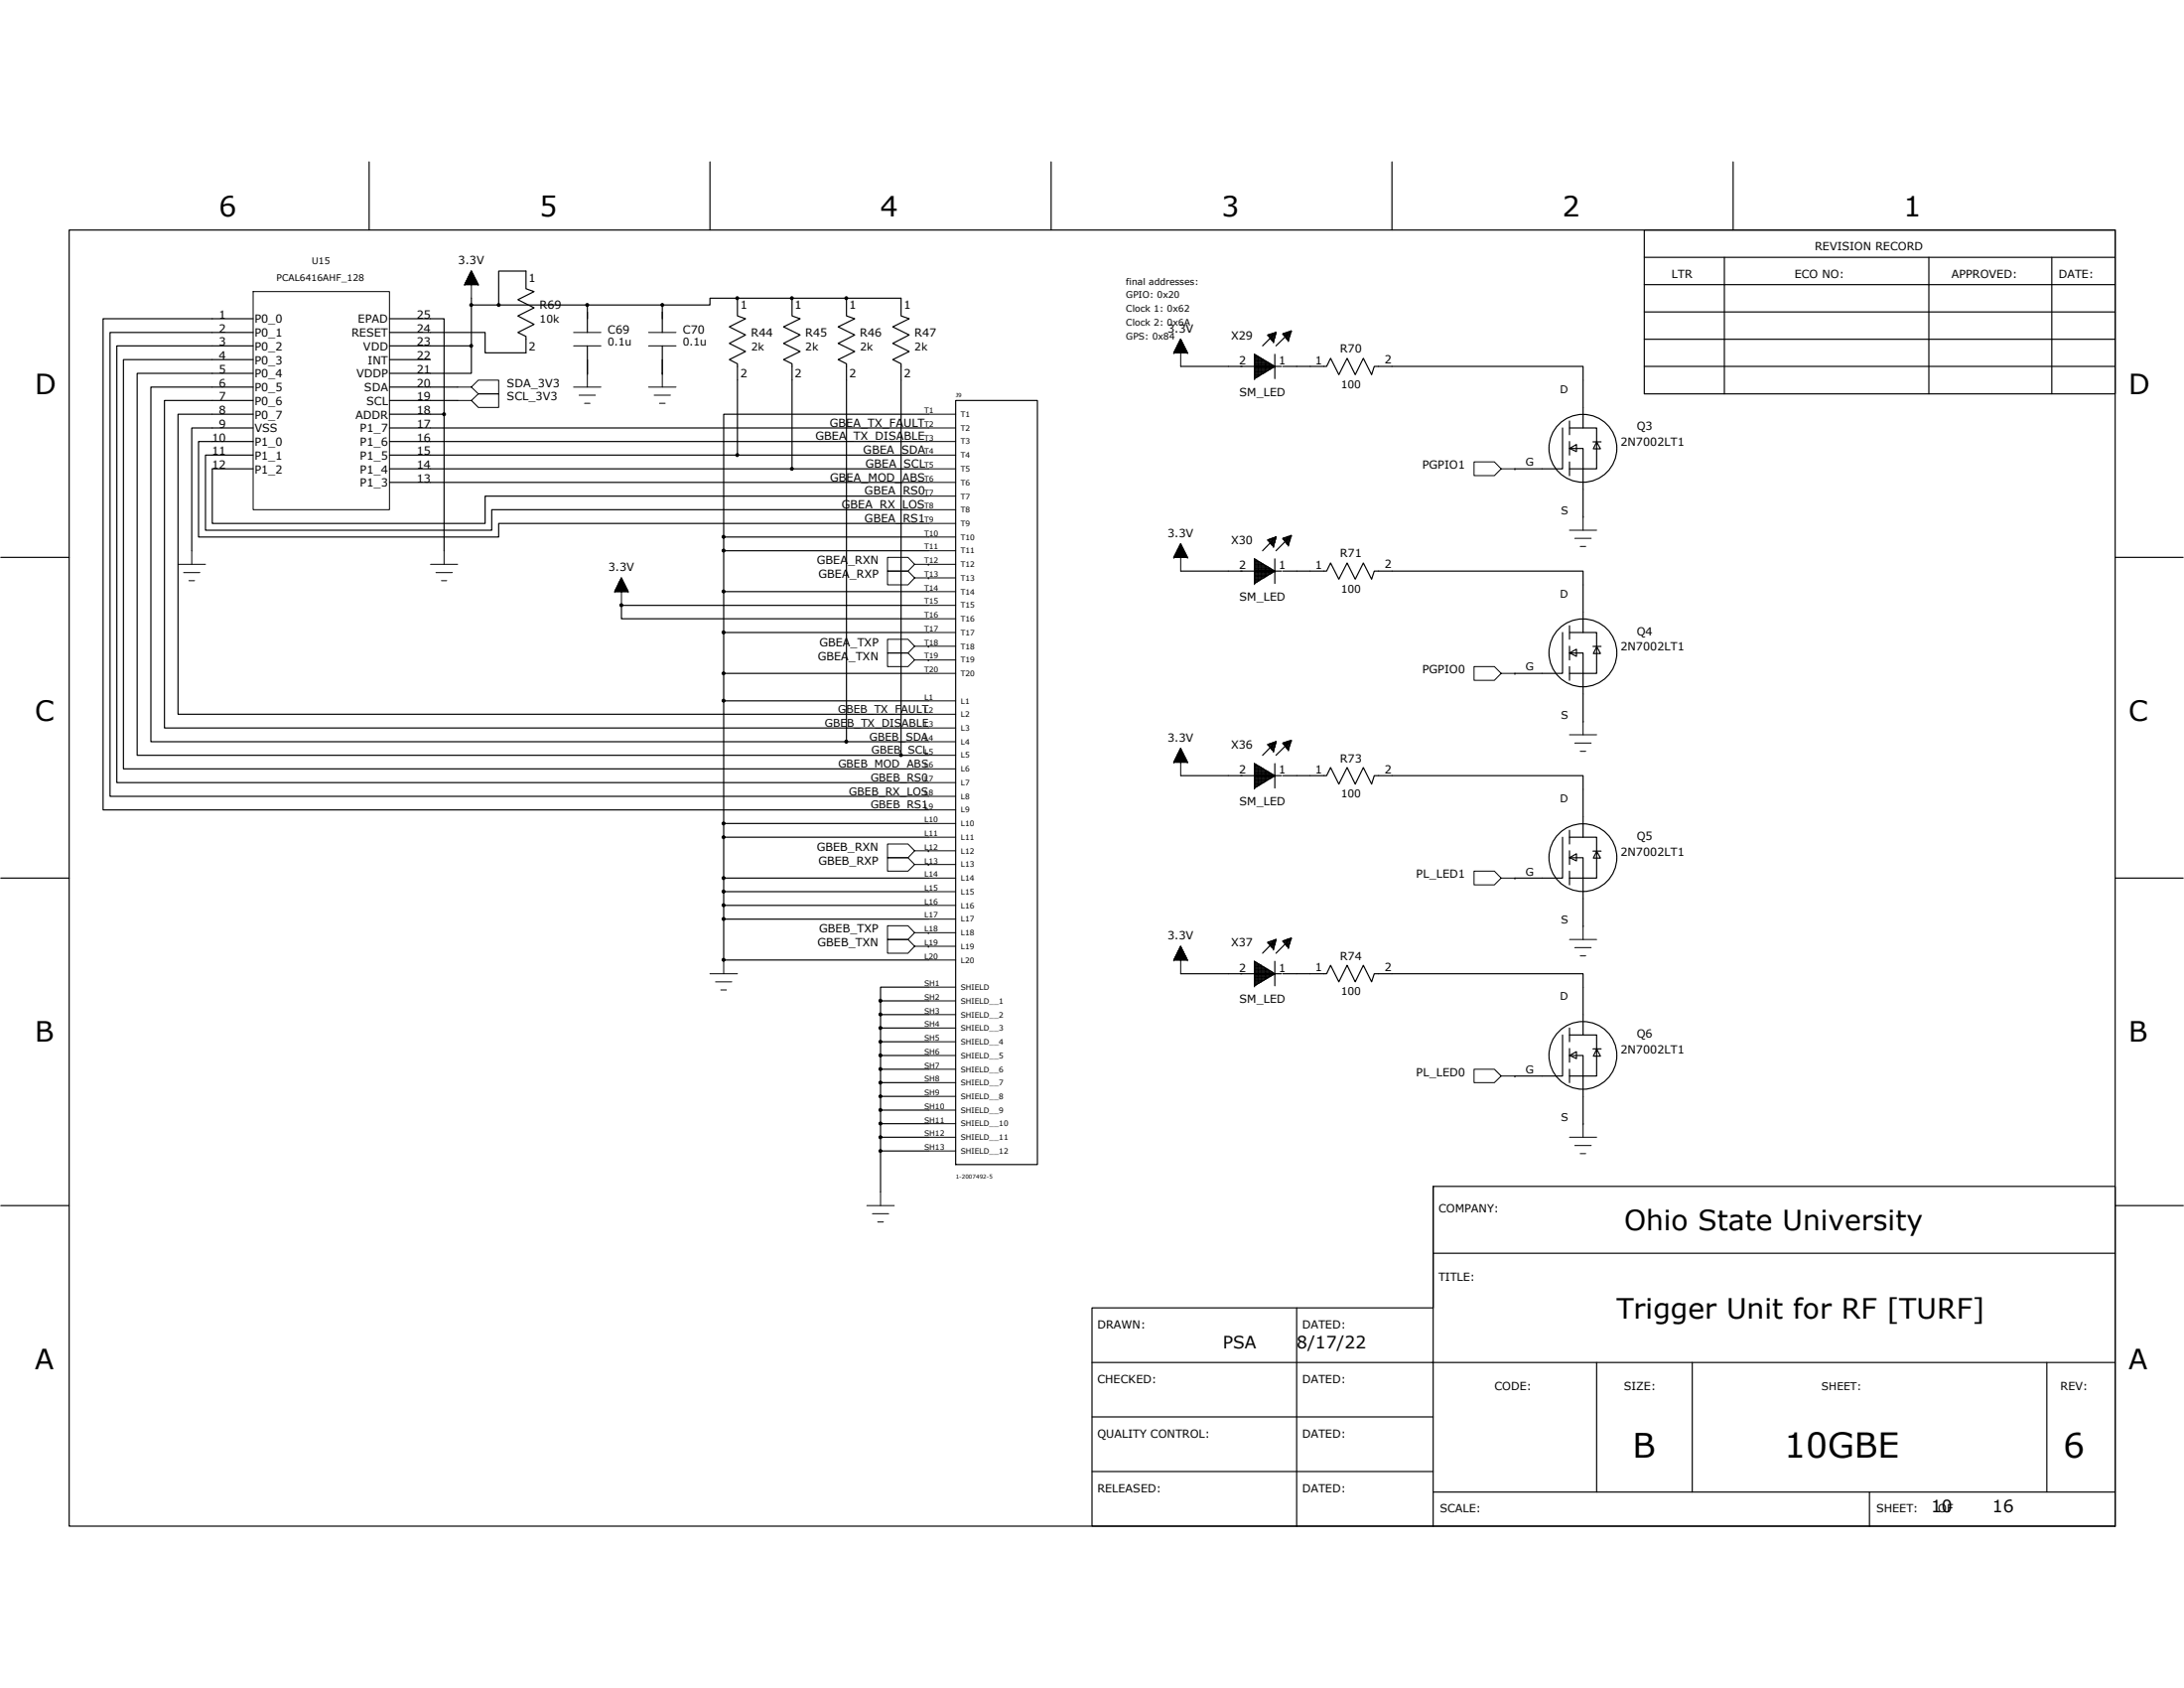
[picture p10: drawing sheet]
<svg xmlns="http://www.w3.org/2000/svg" width="279mm" height="216mm" viewBox="0 0 279 216" stroke-linecap="round" stroke-linejoin="round" font-family="sans-serif">
<g fill="none" stroke="#000" stroke-width=".15">
<path d="M8.8 29.4h261.8v165.8h-261.8zM47.2 20.7v8.7M60.3 39h3.5v-4.3h3.5v2.2l1 .4-2 1 2 1.1-2 1 2 1.1-2 1 1 .5v2.1h-5.2v-2.6h-12.3M60.3 39v8.8h-10.5M60.3 38.1v.9M63.8 39h11.3M75.1 39v3.5M75.1 39h15.7v-.9h24.5v2.3l1 .4-2.1 1 2.1 1-2.1 1.1 2.1 1.1-2.1 1 1.1 .5v50.1h3.5M75.1 39h.1M84.7 39v3.5M90.8 20.7v8.7M94.3 38.1v2.3l1.1 .4-2.1 1 2.1 1-2.1 1.1 2.1 1.1-2.1 1 1 .5v11.7h-44.5"/>
<path d="M101.3 38.1v2.3l1.1 .4-2.2 1 2.2 1-2.2 1.1 2.2 1.1-2.2 1 1.1 .5v13.5h-51.5M108.3 38.1v2.3l1 .4-2.1 1 2.1 1-2.1 1.1 2.1 1.1-2.1 1 1.1 .5v48.4h10.5M134.5 20.7v8.7M178.1 20.7v8.7M210.4 32.9h60.2M210.4 36.4h60.2M210.4 39.9h60.2M210.4 29.4h60.2v21h-60.2zM220.6 32.9v17.5M221.7 20.7v8.7M246.8 32.9v17.5M262.5 32.9v17.5"/>
<path d="M32.4 54.7h-7.9v15.7M32.4 58.2h-6.1v9.6h36.6v-2.6h55.9M32.4 56.5h-7v12.2h38.4v-1.7h55M32.4 53h-9.6v38.4h96M32.4 60h-5.2v7h34.9v-3.5h56.7M32.4 51.2h-11.4v41.9h97.8M32.4 49.5h-13.1v45.4h89M32.4 47.8h-14.9v48.8h97.8M32.4 46h-16.6v52.3h103M32.4 44.2h-17.5v55.9h103.9M32.4 42.5h-18.3v59.4h104.7M32.4 40.8h-19.2v62.8h105.6"/>
<path d="M49.8 40.8h7v29.6M49.8 44.2h10.5M49.8 46h5.3M49.8 49.5h8.7M49.8 51.2h8.7M49.8 53h7M49.8 54.7h69M49.8 56.5h69M75.1 44.2v3.6M75.1 47.8h.1M84.7 44.2v3.6M84.7 47.8h.1"/>
<path d="M94.3 58.2h24.5M101.3 60h17.5M118.8 53h-26.2v15.7M122.3 51.2h10.4v97.7h-10.4zM160.5 46.9h2.6l-2.6 1.5zM160.5 48.4h.1M160.5 47.8h1.1M160.5 48.3h.3M160.5 48.1h.6M160.5 47.6h1.4M160.5 47.2h2M160.5 47h2.3"/>
<path d="M160.5 46.9v-1.6l2.6 1.6h-2.6h2.6M160.5 45.3h.1M160.5 46h1.1M160.5 45.8h.8v2.1h-.8M160.5 46.4h1.7v1h-1.7M160.5 45.3v3.1M160.5 46.7h2.3M160.5 46.5h2M160.5 46.2h1.4M160.5 45.6h.5M160.5 45.5h.3M160.6 45.4v2.9"/>
<path d="M160.8 45.5v2.7M161 45.6v2.5M161.2 45.7v2.3M161.5 45.9v1.9M161.7 46.1v1.6M161.9 46.1v1.5M162 46.2v1.3M162.2 42.8h.1M162.2 42.8h1M162.3 43h.8M162.4 46.5v.8M162.4 42.8v.3"/>
<path d="M162.5 43.2h.6M162.6 46.6v.6M162.6 42.7v.6M162.6 43.4h.4M162.7 46.7v.4M162.9 43.7h.1M162.9 46.8v.2M162.9 42.6v1.1M163.1 45.3v3.1M163.1 46.9h.1M163.1 42.5v.7M163.2 42.7h-.5v.9h.3"/>
<path d="M163.2 42.5h.1M163.2 42.5l-.3 1.2-.7-.9 1-.3-1.7 1.7M164 46.9h-13M164.1 42.7l1.1-.4-.4 1.3zM164.1 42.7h.1M164.1 42.7h1M164.1 46.9h5.6l.5-1.1 1.1 2.1 1-2.1 1.1 2.1 1-2.1 1.1 2.1 .3-1h26.7v7.8M164.2 42.8h.9M164.3 42.6v.3M164.5 42.5v.7M164.5 43.2h.4M164.8 43.6h.1"/>
<path d="M164.8 42.4v1.2M165 42.5l-1.8 1.7M165 42.4v.6h-.6M165.1 42.5h-.5v.9h.3M165.2 42.3h.1M193.8 60h.1M199.9 54.7v5.3h-6.1M200.8 54.7h3.5v5.3h-3.5M200.8 53.8v1.8M200.8 56.5v1.7M200.8 59.1v1.7M200.8 57.4l.9 .4v-.9l-.9 .5h1.7v8.7"/>
<path d="M203.8 56.5h1M204.3 56.5l.4 .9h-.9l.5-.8M210.4 43.4h60.2M210.4 46.9h60.2M.1 71.3h8.7M49.8 61.7h69M92.6 70.4h26.2M118.8 68.7h-26.2v7M118.8 75.7h-26.2v5.2M118.8 77.4h-39.3v1.7h39.3M118.8 72.2h.1M118.8 73.9h.1"/>
<path d="M160.5 73h2.6l-2.6 1.6zM160.5 74.6h.1M160.5 74.4h.3M160.5 74.3h.6M160.5 73.9h1.1M160.5 73.7h1.4M160.5 73.4h2M160.5 73.2h2.3M160.5 73v-1.5l2.6 1.5h-2.6h2.6M160.5 71.5h.1M160.5 71.5v3.1M160.5 72h.8v2.1h-.8"/>
<path d="M160.5 72.5h1.7v1.1h-1.7M160.5 72.9h2.3M160.5 72.7h2M160.5 72.4h1.4M160.5 72.2h1.1M160.5 71.8h.5M160.5 71.6h.3M160.6 71.6v2.9M160.8 71.7v2.7M161 71.8v2.5M161.2 71.9v2.3M161.5 72.1v1.9"/>
<path d="M161.7 72.2v1.7M161.9 72.3v1.5M162 72.4v1.3M162.2 69h.1M162.2 69h1M162.3 69.2h.8M162.4 72.6v.8M162.4 69v.3M162.5 69.4h.6M162.6 72.7v.7M162.6 68.9v.6M162.6 69.6h.4"/>
<path d="M162.7 72.9v.4M162.9 69.9h.1M162.9 72.9v.3M162.9 68.8v1.1M163.1 71.5v3.1M163.1 73h.1M163.1 68.7v.6M163.2 68.9h-.5v.8h.3M163.2 68.7h.1M163.2 68.7l-.3 1.2-.7-.9 1-.3-1.7 1.7M164 73h-13M164.1 68.9l1.1-.4-.4 1.2z"/>
<path d="M164.1 68.9h.1M164.1 68.9h1M164.1 73h5.6l.5-1 1.1 2.1 1-2.1 1.1 2.1 1-2.1 1.1 2.1 .3-1.1h26.7v7.9M164.2 69h.9M164.3 68.8v.3M164.4 69.2h.6M164.5 68.7v.6M164.5 69.4h.4M164.8 69.7h.1M164.8 68.6v1.1M165 68.7l-1.8 1.7M165 68.6v.6"/>
<path d="M165.1 68.7h-.5v.9h.3M165.2 68.5h.1M202.5 66.1h.1M270.6 71.3h8.7M118.8 89.6h-26.2v15.7M118.8 80.9h-26.2v5.2M118.8 86.1h-26.2v3.5M118.8 84.4h.1M118.8 82.7h.1M160.5 99.2h2.6l-2.6 1.6zM160.5 99.9h1.4M160.5 99.6h2"/>
<path d="M160.5 99.4h2.3M160.5 99.2v-1.5l2.6 1.5h-2.6h2.6M160.5 97.7h.1M160.5 97.7v3.1M160.5 98.2h.8v2.1h-.8M160.5 98.5h1.4v1.4M160.5 98.7h1.7v1h-1.7M160.5 99.1h2.3M160.5 98.9h2M160.5 98.3h1.1M160.5 98h.5M160.5 97.8h.3"/>
<path d="M160.6 97.8v2.9M160.8 97.9v2.7M161 98v2.5M161.2 98.1v2.3M161.5 98.3v1.9M161.7 98.4v1.7M162 98.6v1.2M162.2 95.2h.1M162.2 95.2h1M162.3 95.4h.8M162.4 98.8v.9M162.4 95.1v.4"/>
<path d="M162.6 98.9v.6M162.6 95.1v.6M162.6 95.7h.4M162.7 99v.4M162.9 96.1h.1M162.9 99.1v.2M162.9 95v1.1M163.1 97.7v3.1M163.1 99.2h.1M163.1 94.9v.6h-.6M163.2 95h-.5v.9h.3M163.2 94.9h.1"/>
<path d="M163.2 94.9l-.3 1.2-.7-.9 1-.3-1.7 1.7M164 99.2h-13M164.1 95l1.1-.3-.4 1.2zM164.1 95h.1M164.1 95h1M164.1 99.2h5.6l.5-1 1.1 2.1 1-2.1 1.1 2.1 1-2.1 1.1 2.1 .3-1.1h26.7v7.9M164.2 95.2h.9M164.3 95v.3M164.4 95.4h.6M164.5 94.9v.6h.4M164.8 95.9h.1M164.8 94.8v1.1"/>
<path d="M165 94.9l-1.8 1.7M165 94.7v.7M165.1 94.9h-.5v.8h.3M165.2 94.7h.1M193.8 86.1h.1M199.9 80.9v5.2h-6.1M200.8 80.9h3.5v5.2h-3.5M200.8 80v1.8M200.8 82.7v1.7M200.8 85.3v1.7M200.8 83.5l.9 .4v-.9l-.9 .5h1.7v8.7M202.5 92.2h.1"/>
<path d="M203.8 82.7h1M204.3 82.7l.4 .9h-.9l.5-.8M.1 112.3h8.7M92.6 105.3v1.8M92.6 105.3h26.2M92.6 115.8h26.2M118.8 107.1h-26.2v5.2M118.8 112.3h-26.2v1.7M118.8 114h-26.2v3.6M118.8 117.6h-26.2v5.2h26.2M118.8 108.8h.1M118.8 110.6h.1"/>
<path d="M118.8 119.3h.1M160.5 100.8h.1M160.5 100.6h.3M160.5 100.5h.6M160.5 100.1h1.1M165.2 120h.1M193.8 112.3h.1M199.9 107.1v5.2h-6.1M200.8 107.1h3.5v5.2h-3.5M200.8 106.2v1.8M200.8 108.8v1.8M200.8 111.4v1.8"/>
<path d="M200.8 109.7l.9 .4v-.9l-.9 .5h1.7v8.7M202.5 118.4h.1M203.8 108.9h1M204.3 108.9l.4 .8h-.9l.5-.8M270.6 112.3h8.7M118.8 126.3h-6.2v1.7M118.8 138.5h-6.2v1.7M118.8 136.8h-6.2v1.7M118.8 135h-6.2v1.8M118.8 133.2h-6.2v1.8M118.8 131.5h-6.2v1.7M118.8 129.8h-6.2v1.7"/>
<path d="M118.8 128h-6.2v1.8M118.8 121h.1M160.5 124.5h2.6l-2.6 1.6zM160.5 126.1h.1M160.5 125.9h.3M160.5 125.8h.6M160.5 125.4h1.1M160.5 125.2h1.4M160.5 124.9h2M160.5 124.7h2.3M160.5 124.5v-1.5l2.6 1.5h-2.6h2.6M160.5 123h.1"/>
<path d="M160.5 123v3.1M160.5 123.5h.8v2.1h-.8M160.5 124h1.7v1.1h-1.7M160.5 124.4h2.3M160.5 124.2h2M160.5 123.8h1.4M160.5 123.7h1.1M160.5 123.3h.5M160.5 123.1h.3M160.6 123.1v2.9M160.8 123.2v2.7M161 123.3v2.5"/>
<path d="M161.2 123.4v2.3M161.5 123.6v1.9M161.7 123.7v1.7M161.9 123.8v1.4M162 123.9v1.2M162.2 120.5h.1M162.2 120.5h1M162.3 120.7h.8M162.4 124.1v.8M162.4 120.4v.4M162.5 120.9h.6M162.6 124.2v.6"/>
<path d="M162.6 120.4v.6M162.6 121h.4M162.7 124.3v.4M162.9 121.4h.1M162.9 124.4v.2M162.9 120.3v1.1M163.1 123v3.1M163.1 124.5h.1M163.1 120.2v.6M163.2 120.4h-.5v.8h.3M163.2 120.2h.1M163.2 120.2l-.3 1.2-.7-.9 1-.3-1.7 1.7"/>
<path d="M164 124.5h-13M164.1 120.4l1.1-.4-.4 1.2zM164.1 120.4h.1M164.1 120.4h1M164.1 124.5h5.6l.5-1 1.1 2.1 1-2.1 1.1 2.1 1-2.1 1.1 2.1 .3-1.1h26.7v7.9M164.2 120.5h.9M164.3 120.3v.3M164.4 120.7h.6M164.5 120.2v.6M164.5 120.9h.4M164.8 121.2h.1M164.8 120.1v1.1"/>
<path d="M165 120.2l-1.8 1.7M165 120v.6M165.1 120.2h-.5v.8h.3M193.8 137.6h.1M199.9 132.4v5.2h-6.1M200.8 132.4h3.5v5.2h-3.5M200.8 131.5v1.7M200.8 134.1v1.8M200.8 136.8v1.7M200.8 135l.9 .4v-.9l-.9 .5h1.7v8.7M203.8 134.2h1M204.3 134.2l.4 .9h-.9l.5-.9"/>
<path d="M.1 154.2h8.7M118.8 147.2h-6.2v5.2M118.8 145.5h-6.2v1.7M118.8 143.7h-6.2v1.8M118.8 142h-6.2v1.7M118.8 140.2h-6.2v1.8M183.3 151.7v43.5M202.5 143.7h.1M270.6 154.2h8.7M139.7 167.3h43.6v-15.6h87.3v43.5h-130.9zM139.7 174.3h130.9M165.9 167.3v27.9"/>
<path d="M183.3 160.3h87.3M204.3 174.3v16.5M216.5 174.3v16.5M261.9 174.3v16.5M139.7 181.2h43.6M139.7 188.2h43.6M183.3 190.8h87.3M239.2 190.8v4.4"/>
<circle cx="202.5" cy="57.3" r="4.3"/>
<circle cx="202.5" cy="83.5" r="4.3"/>
<circle cx="202.5" cy="109.7" r="4.3"/>
<circle cx="202.5" cy="135" r="4.3"/>
</g>
<g fill="none" stroke="#000" stroke-width=".13">
<path d="M32.4 37.3h17.4v27.9h-17.4zM59.4 36.4h.1M59.4 36.4h1.8M59.5 36.3h1.6M59.5 36.2v.2M59.5 36.3h1.6v.1M59.5 36.2h1.6M59.6 36.4v-.3h1.4v.3M59.6 36.1h1.4M59.6 35.9v.5M59.6 36h1.4v.4M59.7 35.9h1.2"/>
<path d="M59.7 35.8v.6M59.7 35.8h1.2v.6M59.7 35.8h1.2M59.8 35.7v.7M59.8 35.7h1v.7M59.8 35.6h1M59.8 35.5v.9M59.8 35.6h.9v.8M59.9 35.5h.8M59.9 35.3v1.1M59.9 35.4h.8v1M59.9 35.3h.8"/>
<path d="M60 35.2v1.2M60 35.3h.6v1.1M60 35.2h.6M60.1 35.1v1.3M60.1 35.2h.5v1.2M60.1 35.1h.4M60.1 34.9v1.5M60.1 35h.4v1.4M60.2 34.9h.3M60.2 34.8v1.6M60.2 34.9h.2v1.5M60.2 34.8h.2"/>
<path d="M60.3 34.7v1.7M60.3 34.7h.1M60.3 34.7l.9 1.7h-1.8l.9-1.7v3.4M61.2 36.4h.1M58.5 49.5h1.8l.9 .9h2.6v-1.8h-2.6l-.9 .9M58.5 51.2h1.8l.9 .9h2.6v-1.7h-2.6l-.9 .8M73.4 49.5h3.5M73.4 42.5h3.5M73.4 44.2h3.5M74.1 50.5h2.1M74.8 51.6h.7M75.1 47.8v1.7"/>
<path d="M83 49.5h3.5M83 42.5h3.5M83 44.2h3.5M83.7 50.5h2.1M84.4 51.6h.7M84.7 47.8v1.7M118.8 53h3.5M118.8 54.7h3.5M118.8 56.5h3.5M118.8 58.2h3.5M118.8 60h3.5M150.2 45.1h.1"/>
<path d="M150.2 45.1h1.7M150.2 45v.1M150.2 45h1.6v.1M150.3 44.9h1.5M150.3 44.9h1.5v.2M150.4 44.7v.4M150.4 44.7h1.3v.4M150.4 44.7h1.3M150.5 44.5v.6M150.5 44.6h1.1v.5M150.5 44.5h1.1M150.5 45.1v-.7h1.1v.7"/>
<path d="M150.5 44.4h1M150.6 44.2v.9M150.6 44.3h.9v.8M150.6 44.2h.9M150.6 44.1v1M150.6 44.2h.8v.9M150.7 44.1h.7M150.7 43.9v1.2M150.7 44h.7v1.1M150.8 43.9h.5M150.8 43.8v1.3M150.8 43.9h.5v1.2"/>
<path d="M150.8 43.8h.5M150.9 43.7v1.4M150.9 43.7h.3v1.4M150.9 43.7h.3M150.9 43.5v1.6M150.9 43.6h.3v1.5M151 43.5h.1M151 43.4v1.7M151 43.5h.1v1.6M151 43.4v3.5M151 43.4h.1M151 43.4l.9 1.7h-1.7z"/>
<path d="M151.7 44.8h-1.4v.3M151.9 45.1h.1M192 60l-.8-.9h-2.6v1.7h2.6l.8-.8h1.8M22.8 72.2h3.5M23.5 73.2h2.1M24.2 74.3h.7M24.5 70.4v1.8M55.1 72.2h3.4M55.8 73.2h2.1M56.5 74.3h.6M56.8 70.4v1.8M78.6 75.7h.1"/>
<path d="M78.7 75.6h1.6M78.7 75.5v.2M78.7 75.5h1.6M78.8 75.4h1.4v.3M78.8 75.2v.5M78.8 75.3h1.4v.4M78.9 75.2h1.2M78.9 75.1v.6M78.9 75.1h1.2M79 75.1h1.1M79 74.9v.8M79 75h1"/>
<path d="M79 74.9h1M79 74.8v.9M79 74.8h1v.9M79.1 74.8h.8M79.1 74.6v1.1M79.1 74.7h.8v1M79.1 74.7h.8M79.2 74.5v1.2M79.2 74.6h.6M79.2 74.5h.6M79.2 74.3v1.4M79.2 74.4h.5"/>
<path d="M79.3 74.4h.4M79.3 74.2v1.5M79.3 74.3h.4M79.4 74.3h.2M79.4 74.2h.2M79.5 73.9v1.8M79.5 74v1.7M79.5 74h.1M79.5 73.9l.9 1.8h-1.8l.9-1.8v3.5M79.6 74.1h-.2v1.6M79.6 74.1v1.6M79.7 74.3v1.4"/>
<path d="M79.7 74.4v1.3M79.8 74.5v1.2M80 75v.7M80.1 75.1v.6M80.2 75.4h-1.4v.3M80.3 75.5v.2M80.4 75.7h.1M117 73.9l-.8-.9h-2.7v1.8h2.7l.8-.9h5.3M117 72.2l-.8-.9h-2.7v1.7h2.7l.8-.8h5.3M118.8 68.7h3.5M118.8 70.4h3.5M118.8 75.7h3.5"/>
<path d="M118.8 77.4h3.5M118.8 79.1h3.5M118.8 61.7h3.5M118.8 63.5h3.5M118.8 65.2h3.5M118.8 67h3.5M150.2 71.3h.1M150.2 71.3h1.7M150.2 71.2h1.7M150.2 71.1v.2M150.2 71.2h1.6v.1M150.3 71.1h1.5"/>
<path d="M150.3 71v.3M150.3 71h1.5v.3M150.3 71h1.4M150.4 70.8v.5M150.4 70.9h1.3v.4M150.4 70.8h1.3M150.5 70.7v.6M150.5 70.7h1.1v.6M150.5 70.7h1.1M150.5 70.6v.7M150.5 70.6h1.1v.7M150.5 70.5h1"/>
<path d="M150.6 71.3v-.8h.9v.8M150.6 70.4h.9M150.6 70.3v1M150.6 70.3h.8v1M150.7 70.3h.7M150.7 70.1v1.2M150.7 70.2h.7v1.1M150.8 70.1h.5M150.8 70v1.3M150.8 70.1h.5v1.2M150.8 70h.5M150.9 69.9v1.4"/>
<path d="M150.9 69.9h.3v1.4M150.9 69.9h.3M150.9 69.7v1.6M150.9 69.8h.3v1.5M151 69.7h.1M151 69.6v1.7M151 69.6h.1v1.7M151 69.6h.1M151 69.6l.9 1.7h-1.7l.8-1.7v3.4M151.9 71.3h.1M200.8 67.8h3.5M201.5 68.9h2.1"/>
<path d="M202.2 69.9h.7M202.5 66.1v1.7M117 82.7l-.8-.9h-2.7v1.7h2.7l.8-.8h5.3M117 84.4l-.8-.9h-2.7v1.8h2.7l.8-.9h5.3M118.8 89.6h3.5M118.8 91.4h3.5M118.8 93.1h3.5M118.8 94.9h3.5M118.8 96.6h3.5M118.8 98.3h3.5M118.8 80.9h3.5M118.8 86.1h3.5"/>
<path d="M150.2 97.5h.1M150.2 97.5h1.7M150.2 97.4h1.7M150.2 97.5v-.2h1.6v.2M150.3 97.3h1.5M150.3 97.2v.3M150.3 97.2h1.5v.3M150.3 97.1h1.4M150.4 97v.5M150.4 97h1.3v.5M150.4 97h1.3M150.5 96.9v.6"/>
<path d="M150.5 96.9h1.1v.6M150.5 96.9h1.1M150.5 96.8h1.1v.7M150.6 96.6v.9M150.6 96.6h.9v.9M150.6 96.6h.9M150.6 96.4v1.1M150.6 96.5h.8v1M150.7 96.4h.7M150.7 96.3v1.2M150.7 96.4h.7v1.1M150.8 96.3h.5"/>
<path d="M150.8 96.2v1.3M150.8 96.2h.5v1.3M150.8 96.2h.5M150.9 96v1.5M150.9 96.1h.3v1.4M150.9 96h.3M150.9 95.9v1.6M150.9 95.9h.3v1.6M151 95.9h.1M151 95.7v1.8M151 95.8h.1v1.7M151 95.7h.1"/>
<path d="M151 95.7l.9 1.8h-1.7l.8-1.8v3.5M151.5 96.7l-1 .1v.7M151.9 97.5h.1M192 86.1l-.8-.8h-2.6v1.7h2.6l.8-.9h1.8M200.8 94h3.5M201.5 95h2.1M202.2 96.1h.7M202.5 92.2v1.8M117 119.3l-.8-.9h-2.7v1.8h2.7l.8-.9h5.3M118.8 105.3h3.5M118.8 107.1h3.5M118.8 112.3h3.5"/>
<path d="M118.8 114h3.5M118.8 115.8h3.5M118.8 117.6h3.5M118.8 100.1h3.5M118.8 101.9h3.5M118.8 103.6h3.5M122.3 110.6h-5.3l-.8 .8h-2.7v-1.7h2.7l.8 .9M122.3 108.8h-5.3l-.8 .9h-2.7v-1.7h2.7l.8 .8M192 112.3l-.8-.9h-2.6v1.8h2.6l.8-.9h1.8M202.5 118.4v1.8M90.8 124.5h3.5M91.5 125.6h2.1"/>
<path d="M92.2 126.6h.7M92.6 122.8v1.7M117 121l-.8-.8h-2.7v1.7h2.7l.8-.9h5.3M118.8 122.8h3.5M118.8 126.3h3.5M118.8 128h3.5M118.8 129.8h3.5M118.8 131.5h3.5M118.8 133.2h3.5M118.8 135h3.5M118.8 136.8h3.5M118.8 138.5h3.5"/>
<path d="M150.2 122.8h.1M150.2 122.8h1.7M150.2 122.7h1.6M150.2 122.6v.2M150.3 122.6h1.5M150.3 122.5h1.5v.3M150.4 122.4h1.3M150.4 122.3v.5M150.4 122.3h1.3M150.5 122.3h1.1M150.5 122.2v.6M150.5 122.2h1.1"/>
<path d="M150.5 122.1h1.1M150.6 122l.9-.1v.9M150.6 121.9v.9M150.6 121.9h.9M150.6 121.8h.8M150.6 121.8v1M150.7 121.8h.7M150.7 121.7h.7M150.7 121.6v1.2M150.8 121.6h.5M150.8 121.5v1.3M150.8 121.5h.5"/>
<path d="M150.9 121.3v1.5M150.9 121.4h.3M150.9 121.2v1.6M150.9 121.3h.3M151 121.2h.1M151 121v1.8M151 121.1h.1v1.7M151 121l.9 1.8h-1.7l.8-1.8v3.5M151 121.1h.1M151.2 121.2v1.6M151.2 121.4v1.4M151.3 121.5v1.3"/>
<path d="M151.4 121.7v1.1M151.4 121.8v1M151.5 122h-1v.8M151.6 122.1v.7M151.6 122.2v.6M151.7 122.3v.5M151.7 122.5h-1.4v.3M151.8 122.6v.2M151.9 122.8h.1M192 137.6l-.8-.8h-2.6v1.7h2.6l.8-.9h1.8M200.8 120.2h3.5M201.5 121.2h2.1"/>
<path d="M202.2 122.3h.7M110.9 154.2h3.5M111.6 155.2h2.1M112.3 156.3h.7M112.6 152.4v1.8M118.8 143.7h3.5M118.8 145.5h3.5M118.8 147.2h3.5M118.8 140.2h3.5M118.8 142h3.5M200.8 145.5h3.5M201.5 146.5h2.1"/>
<path d="M202.2 147.6h.7M202.5 143.7v1.8"/>
</g>
<g fill="#000" stroke="#000" stroke-width=".13">
<path d="M79.3 77.3h.3l.1 .1-.1 .1-.1 .1-.2-.1z" fill-rule="evenodd"/>
<path d="M92.4 68.5h.3l.1 .2-.1 .1-.1 .1-.2-.1z" fill-rule="evenodd"/>
<path d="M92.4 70.3h.3l.1 .1-.1 .1-.1 .1-.2-.1z" fill-rule="evenodd"/>
<path d="M92.4 75.5h.3l.1 .1-.1 .2h-.1h-.2z" fill-rule="evenodd"/>
<path d="M92.4 89.5h.3l.1 .1-.1 .1-.1 .1-.2-.1z" fill-rule="evenodd"/>
<path d="M92.4 86h.3l.1 .1-.1 .2h-.1h-.2z" fill-rule="evenodd"/>
<path d="M108.1 94.7h.3v.3l-.1 .1-.2-.1z" fill-rule="evenodd"/>
<path d="M92.4 105.2h.3l.1 .1-.1 .2h-.1h-.2z" fill-rule="evenodd"/>
<path d="M92.4 106.9h.3l.1 .2-.1 .1-.1 .1-.2-.1z" fill-rule="evenodd"/>
<path d="M92.4 112.2h.3l.1 .1-.1 .1-.1 .1-.2-.1z" fill-rule="evenodd"/>
<path d="M92.4 115.6h.3l.1 .2-.1 .1-.1 .1-.2-.1z" fill-rule="evenodd"/>
<path d="M92.4 117.4h.3l.1 .1-.1 .2h-.1h-.2z" fill-rule="evenodd"/>
<path d="M92.4 122.6h.3l.1 .2-.1 .1-.1 .1-.2-.1z" fill-rule="evenodd"/>
<path d="M112.5 138.3h.3v.2v.1l-.2 .1-.1-.1z" fill-rule="evenodd"/>
<path d="M112.5 136.6h.3v.1v.2h-.2h-.1z" fill-rule="evenodd"/>
<path d="M112.5 133.1h.3v.1v.2h-.2h-.1z" fill-rule="evenodd"/>
<path d="M112.5 131.4h.3v.1v.1l-.2 .1-.1-.1z" fill-rule="evenodd"/>
<path d="M112.5 129.6h.3v.2v.1h-.2h-.1z" fill-rule="evenodd"/>
<path d="M112.5 147.1h.3v.1v.1l-.2 .1-.1-.1z" fill-rule="evenodd"/>
<path d="M112.5 145.3h.3v.2v.1h-.2h-.1z" fill-rule="evenodd"/>
<path d="M112.5 143.6h.3v.1v.1l-.2 .1-.1-.1z" fill-rule="evenodd"/>
<path d="M112.5 140.1h.3v.1v.2h-.2h-.1z" fill-rule="evenodd"/>
<circle cx="60.3" cy="39" r=".19"/>
<circle cx="63.8" cy="39" r=".19"/>
<circle cx="75.1" cy="39" r=".19"/>
<circle cx="84.7" cy="39" r=".19"/>
<circle cx="94.3" cy="38.1" r=".19"/>
<circle cx="101.3" cy="38.1" r=".19"/>
<circle cx="108.3" cy="38.1" r=".19"/>
<circle cx="56.8" cy="53" r=".19"/>
<circle cx="60.3" cy="44.2" r=".19"/>
<circle cx="94.3" cy="58.2" r=".19"/>
<circle cx="101.3" cy="60" r=".19"/>
<circle cx="92.6" cy="80.9" r=".2"/>
<circle cx="115.3" cy="96.6" r=".19"/>
<circle cx="92.6" cy="114" r=".2"/>
<circle cx="112.6" cy="128" r=".2"/>
<circle cx="112.6" cy="135" r=".2"/>
<circle cx="112.6" cy="142" r=".2"/>
</g>
<text font-size="4.4" x="228.2" y="186.4">10GBE</text>
<g font-size="4.3">
<text x="208.9" y="186.4">B</text>
<text x="264" y="186.4">6</text>
</g>
<g font-size="3.6">
<text x="28" y="27.7">6</text>
<text x="69" y="27.7">5</text>
<text x="112.6" y="27.7">4</text>
<text x="156.3" y="27.7">3</text>
<text x="199.9" y="27.7">2</text>
<text x="243.5" y="27.7">1</text>
<text x="4.5" y="50.4">D</text>
<text x="272.3" y="50.4">D</text>
<text x="4.5" y="92.2">C</text>
<text x="272.3" y="92.2">C</text>
<text x="4.5" y="133.2">B</text>
<text x="272.3" y="133.2">B</text>
<text x="207.8" y="157.3">Ohio State University</text>
<text x="206.8" y="168.6">Trigger Unit for RF [TURF]</text>
<text x="4.5" y="175.1">A</text>
<text x="272.3" y="175.1">A</text>
</g>
<g font-size="2.2">
<text x="156.4" y="172.5">PSA</text>
<text x="165.9" y="172.5">8/17/22</text>
<text x="247" y="193.4">10</text>
<text x="254.9" y="193.4">16</text>
</g>
<g font-size="1.4">
<text x="58.6" y="33.8">3.3V</text>
<text x="213.9" y="35.5">LTR</text>
<text x="229.6" y="35.5">ECO NO:</text>
<text x="232.2" y="32">REVISION RECORD</text>
<text x="249.6" y="35.5">APPROVED:</text>
<text x="263.4" y="35.5">DATE:</text>
<text x="28" y="40.8">1</text>
<text x="32.6" y="41.3">P0_0</text>
<text x="45.8" y="41.3">EPAD</text>
<text x="53.3" y="40.8">25</text>
<text x="67.6" y="36.1">1</text>
<text x="69" y="39.5">R69</text>
<text x="69" y="41.3">10k</text>
<text x="94.7" y="39.5">1</text>
<text x="101.6" y="39.5">1</text>
<text x="108.6" y="39.5">1</text>
<text x="115.6" y="39.5">1</text>
<text x="28" y="42.5">2</text>
<text x="28" y="44.2">3</text>
<text x="28" y="46">4</text>
<text x="28" y="47.8">5</text>
<text x="32.6" y="43.1">P0_1</text>
<text x="32.6" y="44.8">P0_2</text>
<text x="32.6" y="46.5">P0_3</text>
<text x="45" y="43.1">RESET</text>
<text x="46.5" y="44.8">VDD</text>
<text x="47.1" y="46.5">INT</text>
<text x="53.3" y="47.8">21</text>
<text x="53.3" y="46">22</text>
<text x="53.3" y="44.2">23</text>
<text x="53.3" y="42.5">24</text>
<text x="67.6" y="44.8">2</text>
<text x="77.7" y="42.7">C69</text>
<text x="77.7" y="44.2">0.1u</text>
<text x="87.4" y="42.7">C70</text>
<text x="87.4" y="44.2">0.1u</text>
<text x="96.1" y="43">R44</text>
<text x="96.1" y="44.8">2k</text>
<text x="103" y="43">R45</text>
<text x="103" y="44.8">2k</text>
<text x="110" y="43">R46</text>
<text x="110" y="44.8">2k</text>
<text x="117" y="43">R47</text>
<text x="117" y="44.8">2k</text>
<text x="149.4" y="42.5">3.3V</text>
<text x="157.5" y="43.4">X29</text>
<text x="158.5" y="46.6">2</text>
<text x="163.6" y="46.6">1</text>
<text x="168.2" y="46.6">1</text>
<text x="171.4" y="45.1">R70</text>
<text x="177.2" y="46.5">2</text>
<text x="28" y="49.5">6</text>
<text x="28" y="51.2">7</text>
<text x="28" y="53">8</text>
<text x="32.6" y="48.3">P0_4</text>
<text x="32.6" y="50.1">P0_5</text>
<text x="32.6" y="51.8">P0_6</text>
<text x="32.6" y="53.5">P0_7</text>
<text x="45.5" y="53.5">ADDR</text>
<text x="45.6" y="48.3">VDDP</text>
<text x="46.6" y="50.1">SDA</text>
<text x="46.9" y="51.8">SCL</text>
<text x="53.3" y="53">18</text>
<text x="53.3" y="51.2">19</text>
<text x="53.3" y="49.5">20</text>
<text x="64.9" y="49.5">SDA_3V3</text>
<text x="64.9" y="51.2">SCL_3V3</text>
<text x="94.7" y="48.3">2</text>
<text x="101.6" y="48.3">2</text>
<text x="108.6" y="48.3">2</text>
<text x="115.6" y="48.3">2</text>
<text x="158.6" y="50.6">SM_LED</text>
<text x="171.5" y="49.7">100</text>
<text x="199.6" y="50.3">D</text>
<text x="27.1" y="56.5">10</text>
<text x="27.1" y="58.2">11</text>
<text x="27.1" y="60">12</text>
<text x="28" y="54.7">9</text>
<text x="32.6" y="55.3">VSS</text>
<text x="32.6" y="57">P1_0</text>
<text x="32.6" y="58.8">P1_1</text>
<text x="46.1" y="58.8">P1_5</text>
<text x="46.1" y="57">P1_6</text>
<text x="46.1" y="55.3">P1_7</text>
<text x="53.3" y="60">14</text>
<text x="53.3" y="58.2">15</text>
<text x="53.3" y="56.5">16</text>
<text x="53.3" y="54.7">17</text>
<text x="104.3" y="56.3">GBEA_TX_DISABLE</text>
<text x="106.2" y="54.6">GBEA_TX_FAULT</text>
<text x="110.4" y="58">GBEA_SDA</text>
<text x="110.7" y="59.8">GBEA_SCL</text>
<text x="182" y="60">PGPIO1</text>
<text x="195.2" y="59.6">G</text>
<text x="207.3" y="57.1">2N7002LT1</text>
<text x="209.4" y="55">Q3</text>
<text x="32.6" y="60.5">P1_2</text>
<text x="46.1" y="62.3">P1_3</text>
<text x="46.1" y="60.5">P1_4</text>
<text x="53.3" y="61.7">13</text>
<text x="106.2" y="61.6">GBEA_MOD_ABS</text>
<text x="107.7" y="65">GBEA_RX_LOS</text>
<text x="110.6" y="63.3">GBEA_RS0</text>
<text x="199.7" y="65.8">S</text>
<text x="110.6" y="66.8">GBEA_RS1</text>
<text x="149.4" y="68.7">3.3V</text>
<text x="157.5" y="69.6">X30</text>
<text x="171.4" y="71.3">R71</text>
<text x="77.8" y="73">3.3V</text>
<text x="104.5" y="72.2">GBEA_RXN</text>
<text x="104.7" y="73.9">GBEA_RXP</text>
<text x="158.5" y="72.8">2</text>
<text x="158.6" y="76.8">SM_LED</text>
<text x="163.6" y="72.8">1</text>
<text x="168.2" y="72.8">1</text>
<text x="171.5" y="75.8">100</text>
<text x="177.2" y="72.7">2</text>
<text x="199.6" y="76.5">D</text>
<text x="104.8" y="82.7">GBEA_TXP</text>
<text x="207.3" y="83.2">2N7002LT1</text>
<text x="209.4" y="81.2">Q4</text>
<text x="104.6" y="84.4">GBEA_TXN</text>
<text x="182" y="86.1">PGPIO0</text>
<text x="195.2" y="85.8">G</text>
<text x="105.5" y="92.9">GBEB_TX_DISABLE</text>
<text x="107.2" y="91.2">GBEB_TX_FAULT</text>
<text x="111.2" y="94.7">GBEB_SDA</text>
<text x="149.4" y="94.9">3.3V</text>
<text x="157.5" y="95.7">X36</text>
<text x="199.7" y="91.9">S</text>
<text x="107.2" y="98.2">GBEB_MOD_ABS</text>
<text x="108.6" y="101.7">GBEB_RX_LOS</text>
<text x="111.4" y="99.9">GBEB_RS0</text>
<text x="111.5" y="96.4">GBEB_SCL</text>
<text x="158.5" y="99">2</text>
<text x="163.6" y="99">1</text>
<text x="168.2" y="98.9">1</text>
<text x="171.4" y="97.5">R73</text>
<text x="177.2" y="98.9">2</text>
<text x="111.4" y="103.4">GBEB_RS1</text>
<text x="158.6" y="103">SM_LED</text>
<text x="171.5" y="102">100</text>
<text x="199.6" y="102.6">D</text>
<text x="209.4" y="107.4">Q5</text>
<text x="104.5" y="108.8">GBEB_RXN</text>
<text x="104.7" y="110.6">GBEB_RXP</text>
<text x="181.2" y="112.3">PL_LED1</text>
<text x="195.2" y="112">G</text>
<text x="207.3" y="109.4">2N7002LT1</text>
<text x="104.8" y="119.3">GBEB_TXP</text>
<text x="199.7" y="118.1">S</text>
<text x="104.6" y="121">GBEB_TXN</text>
<text x="149.4" y="120.2">3.3V</text>
<text x="157.5" y="121">X37</text>
<text x="158.5" y="124.3">2</text>
<text x="163.6" y="124.3">1</text>
<text x="168.2" y="124.2">1</text>
<text x="171.4" y="122.8">R74</text>
<text x="177.2" y="124.2">2</text>
<text x="158.6" y="128.2">SM_LED</text>
<text x="171.5" y="127.3">100</text>
<text x="199.6" y="127.9">D</text>
<text x="181.2" y="137.6">PL_LED0</text>
<text x="195.2" y="137.3">G</text>
<text x="207.3" y="134.7">2N7002LT1</text>
<text x="209.4" y="132.7">Q6</text>
<text x="199.7" y="143.4">S</text>
<text x="184" y="155.1">COMPANY:</text>
<text x="184" y="163.8">TITLE:</text>
<text x="140.4" y="169.9">DRAWN:</text>
<text x="166.6" y="169.9">DATED:</text>
<text x="140.4" y="176.9">CHECKED:</text>
<text x="166.6" y="176.9">DATED:</text>
<text x="191.2" y="177.8">CODE:</text>
<text x="207.8" y="177.8">SIZE:</text>
<text x="233" y="177.8">SHEET:</text>
<text x="263.6" y="177.8">REV:</text>
<text x="140.4" y="183.9">QUALITY CONTROL:</text>
<text x="166.6" y="183.9">DATED:</text>
<text x="140.4" y="190.8">RELEASED:</text>
<text x="166.6" y="190.8">DATED:</text>
<text x="184.2" y="193.4">SCALE:</text>
<text x="240" y="193.4">SHEET:</text>
<text x="247.9" y="193.4">OF</text>
</g>
<g font-size="1.2">
<text x="35.4" y="36">PCAL6416AHF_128</text>
<text x="39.9" y="33.8">U15</text>
<text x="144.1" y="36.4">final addresses:</text>
<text x="144.1" y="38.1">GPIO: 0x20</text>
<text x="144.1" y="39.9">Clock 1: 0x62</text>
<text x="144.1" y="41.6">Clock 2: 0x6A</text>
<text x="144.1" y="43.4">GPS: 0x84</text>
</g>
<g font-size="1">
<text x="118.3" y="52.8">T1</text>
<text x="122.9" y="53.3">T1</text>
<text x="118.3" y="54.6">T2</text>
<text x="118.3" y="56.3">T3</text>
<text x="118.3" y="58.1">T4</text>
<text x="118.3" y="59.8">T5</text>
<text x="122.9" y="55.1">T2</text>
<text x="122.9" y="56.8">T3</text>
<text x="122.9" y="58.6">T4</text>
<text x="118.3" y="61.6">T6</text>
<text x="118.3" y="63.3">T7</text>
<text x="118.3" y="65">T8</text>
<text x="122.9" y="60.3">T5</text>
<text x="122.9" y="62.1">T6</text>
<text x="122.9" y="63.8">T7</text>
<text x="122.9" y="65.6">T8</text>
<text x="118.3" y="68.6">T10</text>
<text x="118.3" y="70.3">T11</text>
<text x="118.3" y="66.8">T9</text>
<text x="122.9" y="69">T10</text>
<text x="122.9" y="70.8">T11</text>
<text x="122.9" y="67.3">T9</text>
<text x="118.3" y="72">T12</text>
<text x="118.3" y="73.8">T13</text>
<text x="118.3" y="75.5">T14</text>
<text x="118.3" y="77.3">T15</text>
<text x="122.9" y="72.5">T12</text>
<text x="122.9" y="74.3">T13</text>
<text x="122.9" y="76">T14</text>
<text x="122.9" y="77.8">T15</text>
<text x="118.3" y="79">T16</text>
<text x="118.3" y="80.8">T17</text>
<text x="118.3" y="82.5">T18</text>
<text x="122.9" y="79.5">T16</text>
<text x="122.9" y="81.3">T17</text>
<text x="122.9" y="83">T18</text>
<text x="118.3" y="89.5">L1</text>
<text x="118.3" y="84.2">T19</text>
<text x="118.3" y="86">T20</text>
<text x="122.9" y="84.8">T19</text>
<text x="122.9" y="86.5">T20</text>
<text x="118.3" y="91.2">L2</text>
<text x="118.3" y="93">L3</text>
<text x="118.3" y="94.7">L4</text>
<text x="122.9" y="90">L1</text>
<text x="122.9" y="91.7">L2</text>
<text x="122.9" y="93.5">L3</text>
<text x="122.9" y="95.2">L4</text>
<text x="118.3" y="96.5">L5</text>
<text x="118.3" y="98.2">L6</text>
<text x="118.3" y="99.9">L7</text>
<text x="118.3" y="101.7">L8</text>
<text x="122.9" y="97">L5</text>
<text x="122.9" y="98.7">L6</text>
<text x="122.9" y="100.5">L7</text>
<text x="118.3" y="105.2">L10</text>
<text x="118.3" y="106.9">L11</text>
<text x="118.3" y="103.5">L9</text>
<text x="122.9" y="105.7">L10</text>
<text x="122.9" y="107.4">L11</text>
<text x="122.9" y="102.2">L8</text>
<text x="122.9" y="103.9">L9</text>
<text x="118.3" y="108.7">L12</text>
<text x="118.3" y="110.4">L13</text>
<text x="118.3" y="112.2">L14</text>
<text x="118.3" y="113.9">L15</text>
<text x="122.9" y="109.2">L12</text>
<text x="122.9" y="110.9">L13</text>
<text x="122.9" y="112.7">L14</text>
<text x="118.3" y="115.7">L16</text>
<text x="118.3" y="117.4">L17</text>
<text x="118.3" y="119.1">L18</text>
<text x="122.9" y="114.4">L15</text>
<text x="122.9" y="116.2">L16</text>
<text x="122.9" y="117.9">L17</text>
<text x="122.9" y="119.7">L18</text>
<text x="118.3" y="120.9">L19</text>
<text x="118.3" y="122.6">L20</text>
<text x="122.9" y="121.4">L19</text>
<text x="122.9" y="123.1">L20</text>
<text x="118.3" y="126.1">SH1</text>
<text x="118.3" y="127.9">SH2</text>
<text x="118.3" y="129.6">SH3</text>
<text x="118.3" y="131.4">SH4</text>
<text x="122.9" y="126.6">SHIELD</text>
<text x="122.9" y="128.4">SHIELD__1</text>
<text x="122.9" y="130.1">SHIELD__2</text>
<text x="122.9" y="131.8">SHIELD__3</text>
<text x="118.3" y="133.1">SH5</text>
<text x="118.3" y="134.9">SH6</text>
<text x="118.3" y="136.6">SH7</text>
<text x="122.9" y="133.6">SHIELD__4</text>
<text x="122.9" y="135.4">SHIELD__5</text>
<text x="122.9" y="137.1">SHIELD__6</text>
<text x="118.3" y="143.6">SH11</text>
<text x="118.3" y="138.3">SH8</text>
<text x="118.3" y="140.1">SH9</text>
<text x="118.3" y="141.8">SH10</text>
<text x="122.9" y="138.8">SHIELD__7</text>
<text x="122.9" y="140.6">SHIELD__8</text>
<text x="122.9" y="142.3">SHIELD__9</text>
<text x="118.3" y="145.3">SH12</text>
<text x="118.3" y="147.1">SH13</text>
<text x="122.9" y="144.1">SHIELD__10</text>
<text x="122.9" y="145.8">SHIELD__11</text>
<text x="122.9" y="147.6">SHIELD__12</text>
</g>
<g font-size=".7">
<text x="122.3" y="50.8">J9</text>
<text x="122.3" y="150.7">1-2007492-5</text>
</g>
</svg>
